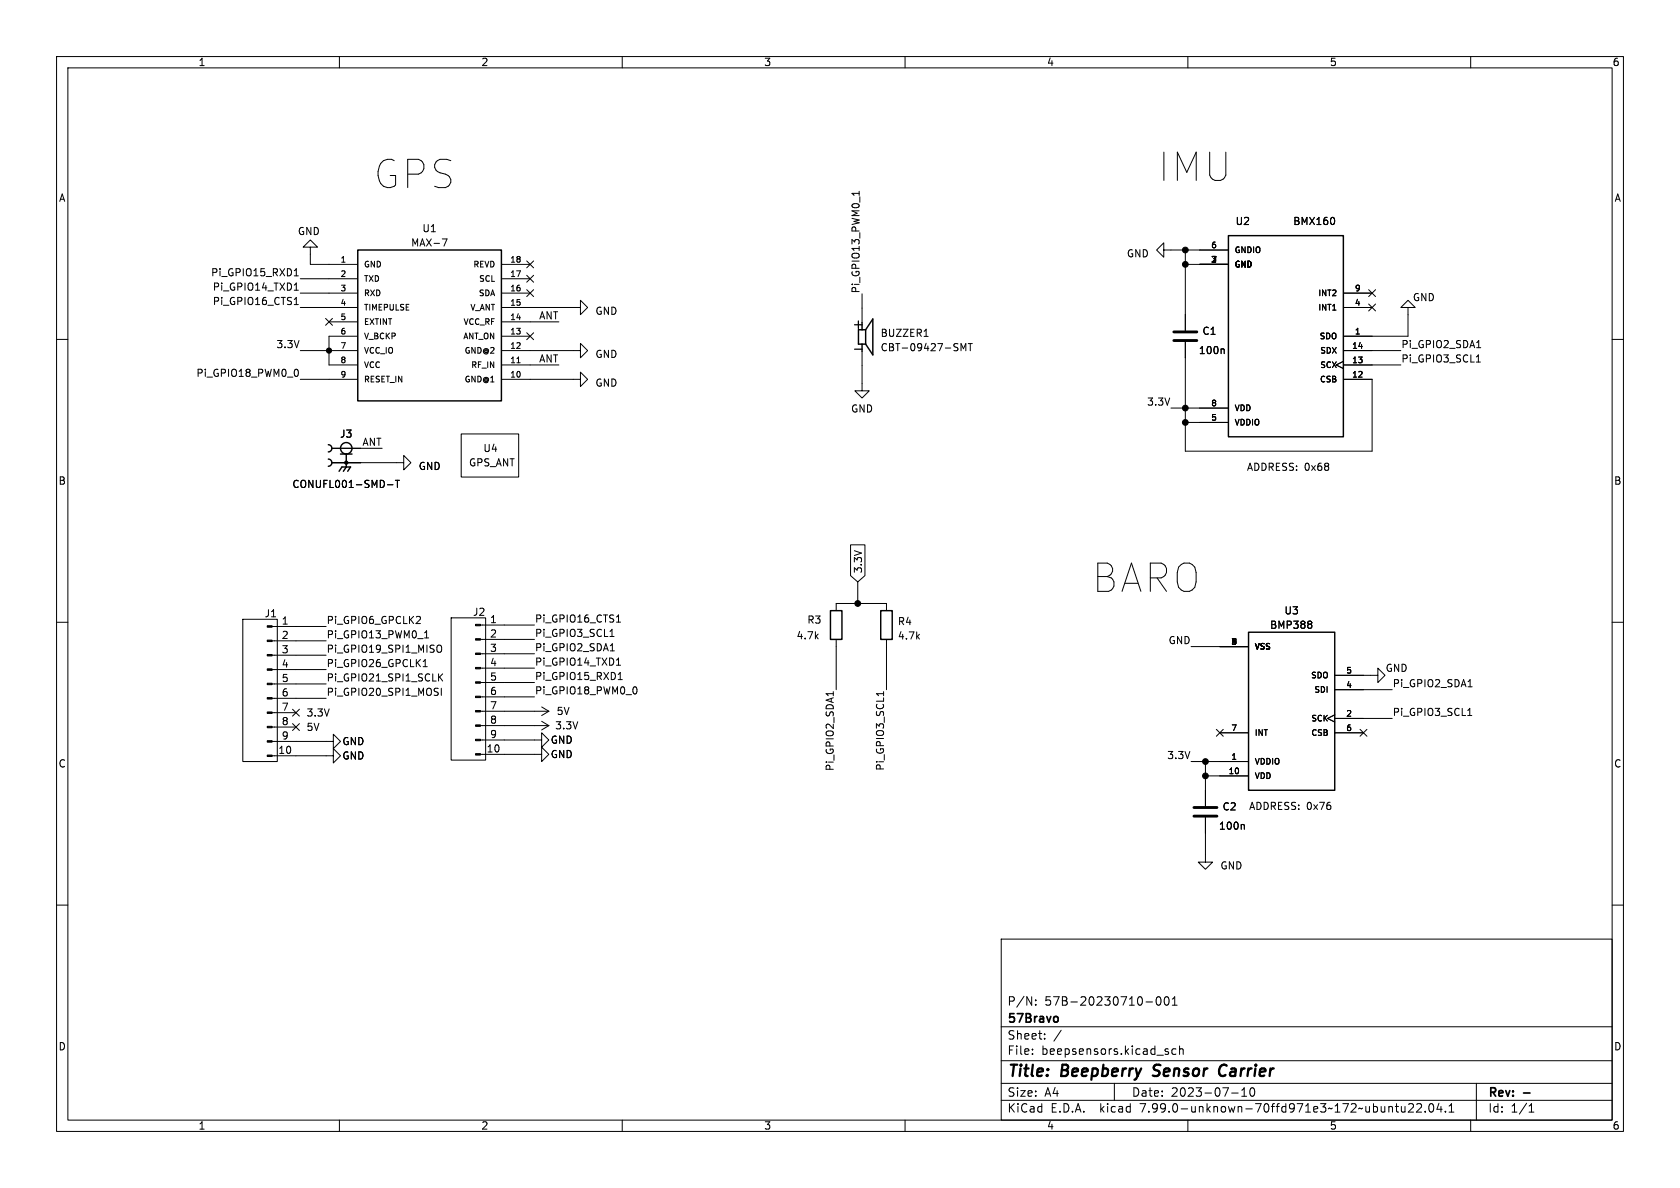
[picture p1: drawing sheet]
<svg xmlns="http://www.w3.org/2000/svg" width="297mm" height="210mm" viewBox="0 0 297 210" stroke-linecap="round" stroke-linejoin="round" font-family="sans-serif">
<g fill="none" stroke="#000" stroke-width=".18">
<path d="M10 10h277v190h-277zM12 12h273v186h-273zM60 10v2M110 10v2M160 10v2M210 10v2M260 10v2M151.9 33.8v.7M151.9 34.2h-1.3l.4 .3M235.8 38.5l.1 .4-.1 .7M10 60h2M52 51.3h.7"/>
<path d="M52 47.9l.4-.4v1.3M52 48.8h.7M52 53.8h.7M52.1 50.3l.3-.3v1.3M52.1 52.9l.3-.3v1.2M53.1 54.4h10.1M53.1 51.8h10.1M53.1 49.3h10.1M54.9 43.7h1.2l-1.2-1.3-1.3 1.3h1.3v3h8.3M57.6 56.3l1.2 1.2M58.2 56.9h5M58.8 56.3l-1.2 1.2"/>
<path d="M63.2 59.4h-5v5.1h5M78.2 42.2h.8l-.5 1.3M88.6 54.4h14v-1.3l1.3 1.3-1.3 1.2v-1.2M88.6 59.4h5.1M88.6 46.7h5.1M88.6 51.8h5.1M88.6 56.9h10.2M88.6 49.3h5.1M93.1 51.2l1.2 1.2M93.1 46.1l1.2 1.2M93.1 48.7l1.2 1.2M93.1 58.8l1.2 1.2"/>
<path d="M94.3 51.2l-1.2 1.2M94.3 46.1l-1.2 1.2M94.3 48.7l-1.2 1.2M94.3 58.8l-1.2 1.2M152.4 51.9v5.1M163.4 59.5h.7M205.7 44.2v-1.3l-1.2 1.3 1.2 1.3v-1.3h11.5M209.5 46.7h7.7M209.5 44.2v14.2M237.5 54.4h5.1M237.5 51.8h5.1M242 53.7l1.2 1.3"/>
<path d="M242 51.2l1.2 1.2M243.2 53.7l-1.2 1.3M243.2 51.2l-1.2 1.2M248.9 54.4h1.3l-1.3-1.3-1.3 1.3h1.3v5h-11.4M285 60h2M52.3 65.3a.68 .68 0 0 1 .5 .6 .68 .68 0 0 1-.5 .6M53.1 67.1h10.1M53.1 62h10.1M58.7 79.2h8.9M81.5 76.7h10.2v7.6h-10.2zM88.6 67.1h14v-1.3l1.3 1.3-1.3 1.2v-1.2M88.6 62h14v-1.3l1.3 1.3-1.3 1.2v-1.2"/>
<path d="M88.6 64.5h10.2M91.4 64.1h.6M152.4 62.1v7h1.3l-1.3 1.3-1.3-1.3h1.3M169.9 62v-1.3l.4 .9 .4-.9v1.3M171.2 60.7h.7M171.5 60.7v1.3M207 72.1h10.2M209.5 60.5v19.3h33.1v-12.7h-5.1M209.5 74.7h7.7M216.2 61.7l.2 .2v.6M237.5 63.9l-1.3 .6 1.3 .7M237.5 64.5h10.1"/>
<path d="M237.5 62h10.1M261 64h.7M261.1 61.5h.7M261.2 62.9l.2-.2v1.3M58.7 81.8h12.7v-1.3l1.2 1.3-1.2 1.3v-1.3M68.5 85.7h1M69.9 84.9h.7M70.3 84.9v1.3M150.4 96.3h2.5v5.5l-1.3 1.1-1.2-1.1zM10 110h2M42.9 109.5h6.1v25.1h-6.1zM48.1 118.4h9.6"/>
<path d="M48.1 115.8h9.6M48.1 113.3h9.6M48.1 110.7h9.6M74.1 109l.2 .2v.3l-.8 .7h.8M74.8 117.9h.7M74.8 116.9l.4-.3v1.3M75.1 112.8h.7M75.1 111.9l.3-.4v1.3M77.4 114.1l.1-.1a.43 .43 0 0 1 .6 .5v.4a.42 .42 0 0 1-.2 .4 .42 .42 0 0 1-.5 0M77.7 119.7l.6 .7M78.3 119.1l-.8 .7M79.8 109.2h6.1v25.2h-6.1z"/>
<path d="M84.9 118.1h9.6M84.9 115.6h9.6M84.9 113h9.6M84.9 110.5h9.6M107.8 112.5h.8M107.9 115.1h.7M108.1 111.4l.1-.2v1.3M109 110h.7M109 117.6h.7M109.1 109l.2-.3v1.3M109.1 116.6l.2-.3v1.3M109.4 119.2l.2-.3v1.2"/>
<path d="M147.8 108v-1.3h8.9v1.3M147.8 113v8.9M151.6 102.9v3.8M156.7 113v8.9M210.6 114.3h10.1M231.7 109.8l.2 .2-.2 .3 .2 .3v.2l-.2 .3M236 119.4h7.6v-1.3l1.3 1.3-1.3 1.3v-1.3M285 110h2M48.1 133.6h10.8v1.3l1.3-1.3-1.3-1.3v1.3M48.1 131.1h10.8v1.2l1.3-1.2-1.3-1.3v1.3M48.1 128.5h4.2M48.1 126h4.2"/>
<path d="M48.1 123.4h9.6M48.1 120.9h9.6M51.7 125.4l1.2 1.2M51.7 127.9l1.2 1.2M52.9 125.4l-1.2 1.2M52.9 127.9l-1.2 1.2M77.3 121.7h.2M77.4 122.4l.1 .2-.1 .3M78 121.7v1.2M84.9 133.4h10.9v1.2l1.2-1.2-1.2-1.3v1.3M84.9 130.8h10.9v1.3l1.2-1.3-1.2-1.3v1.3M84.9 128.3h12.1"/>
<path d="M84.9 125.7h12.1M84.9 123.2h9.6M84.9 120.7h9.6M95.8 127.5l1.2 .8M95.8 125l1.2 .7M97 128.3l-1.2 .7M97 125.7l-1.2 .8M109.3 120.1h.7M112.2 121.4a.68 .68 0 0 1 .4 .6 .68 .68 0 0 1-.4 .7M147.3 122.3v.7M156.2 122.3v.7M156.2 122.6h-1.3l.2 .1"/>
<path d="M210.6 134.6h10.1M213.1 137.2h7.6M213.1 134.6v7.9M215 128.9l1.3 1.2M215.6 129.5h5.1M216.3 128.9l-1.3 1.2M236 126.4l-1.3 .6 1.3 .6M236 127h10.1M236 121.9h10.1M236 129.5h5M240.4 128.9l1.3 1.2M241.7 128.9l-1.3 1.2"/>
<path d="M259.5 126.5h.7M259.5 121.4h.8M259.7 125.4l.1-.2v1.3M10 160h2M213.1 144.5v7.9h1.3l-1.3 1.3-1.3-1.3h1.3M219.8 145.7l.2 .2v.7M285 160h2M177 166h108v32h-108zM183.1 177.6v.1M183.1 176.8v.1M202.6 177.1h1.1M204.5 176.3l.2-.1a.81 .81 0 0 1 .6 .6 .81 .81 0 0 1-.3 .8l-.1 .1a.81 .81 0 0 1-.4-1.4z"/>
<path d="M206 176.3l.2-.1a.81 .81 0 0 1 .6 .6 .81 .81 0 0 1-.3 .8l-.2 .1a.81 .81 0 0 1-.3-1.4zM207.2 177.7h.9M207.2 176.6l.5-.4v1.5M60 198v2M110 198v2M160 198v2M177 194.5h108M177 191.5h108M177 187.5h108M177 181.5h108M182.5 186.3v.1M182.5 185.5v.1"/>
<path d="M184.7 183.6v.1M184.7 182.8v.1M187.6 182.1l-1.3 2M197 191.5v3M206.4 185.9l.2 .2-.2 .3M206.4 185.4l.1 .1M207.9 185.5l-.4-.1-.3 .3v.4l.1 .2h.6M208.5 185.5l.2-.1 .4 .1 .1 .9M208.5 184.9v1.5M210 198v2M217.7 193.2h1.2M219.5 193.8h.9"/>
<path d="M219.5 192.7l.5-.4v1.5M221.2 192.4l.1-.1a.81 .81 0 0 1 .6 .6 .81 .81 0 0 1-.3 .8l-.1 .1a.81 .81 0 0 1-.6-.6 .81 .81 0 0 1 .3-.8zM247.7 195.6l.1 .9 .4 .1 .2-.1M248.4 195.6v1M249 195.2l.6-.1 .2 .1 .1 .3-.9 1.1h.9M250.5 195.2l.5-.1 .2 .1 .1 .3-.9 1.1h.9M252 196.5v.1M252.8 195.2l.2-.1a.81 .81 0 0 1 .5 .6 .81 .81 0 0 1-.3 .8l-.1 .1a.81 .81 0 0 1-.6-.6 .81 .81 0 0 1 .3-.8zM254.4 195l-.4 1.1h1M254.7 195.6v1M255.5 196.5v.1M256.2 196.6h.8"/>
<path d="M256.2 195.5l.4-.4v1.5M260 198v2M261 191.5v6.5M270.3 196.6h.9M270.3 195.5l.4-.4v1.5"/>
</g>
<path d="M186.8 179.7l.3 .3v.4l-.3 .3M269.3 193.2h1.2" fill="none" stroke="#000" stroke-width=".3"/>
<path d="M203.8 190.1l.3 .1M204.1 188.4l-.1 .2v.4M216.5 188.2a1.13 1.13 0 0 0-1 .7 1.13 1.13 0 0 0 .3 1.2l.3 .1 .5-.1" fill="none" stroke="#000" stroke-width=".4"/>
<g fill="#000" stroke="#000" stroke-width=".18">
<path d="M47.2 118.2h.9v.3h-.9zM47.2 115.7h.9v.3h-.9zM47.2 113.2h.9v.2h-.9zM47.2 110.6h.9v.3h-.9zM84.1 118h.8v.2h-.8zM84.1 115.4h.8v.3h-.8zM84.1 112.9h.8v.3h-.8zM84.1 110.4h.8v.2h-.8zM47.2 133.5h.9v.2h-.9zM47.2 130.9h.9v.3h-.9zM47.2 128.4h.9v.3h-.9zM47.2 125.9h.9v.2h-.9z"/>
<path d="M47.2 123.3h.9v.3h-.9zM47.2 120.8h.9v.2h-.9zM84.1 133.2h.8v.3h-.8zM84.1 130.7h.8v.2h-.8zM84.1 128.1h.8v.3h-.8zM84.1 125.6h.8v.3h-.8zM84.1 123.1h.8v.2h-.8zM84.1 120.5h.8v.3h-.8z"/>
<circle cx="209.6" cy="44.2" r=".51"/>
<circle cx="209.6" cy="46.7" r=".51"/>
<circle cx="58.2" cy="62" r=".46"/>
<circle cx="209.6" cy="74.7" r=".51"/>
<circle cx="209.6" cy="72.1" r=".51"/>
<circle cx="151.6" cy="106.7" r=".51"/>
<circle cx="213.1" cy="134.6" r=".51"/>
<circle cx="213.1" cy="137.2" r=".51"/>
</g>
<g fill="none" stroke="#000" stroke-width=".25">
<path d="M63.2 44.2h25.4v26.7h-25.4zM151.8 58.3v2.5h1.2M152.4 58.3h.6M153 58.3v2.5M153 58.3l1.3-1.9v6.3l-1.3-1.9M217.2 41.7h20.3v35.5h-20.3zM58 78.6a.64 .64 0 0 1 .7 .6 .64 .64 0 0 1-.7 .7M152.4 60.8v1.3M58 81.2a.64 .64 0 0 1 .7 .6 .64 .64 0 0 1-.7 .6M59.9 83.3l.6-.7h1.5l-.5 .7M60.2 80.3h2M61.2 80.3v2.3l-.5 .7"/>
<path d="M146.8 108h2v5h-2zM155.7 108h2v5h-2zM220.7 111.8h15.3v27.9h-15.3z"/>
<circle cx="61.2" cy="79.2" r="1.02"/>
<circle cx="61.2" cy="81.8" r=".25"/>
</g>
<path d="M151.1 61.7h1.3" fill="none" stroke="#000" stroke-width=".22"/>
<path d="M207.5 58.7h4.1M207.5 60.2h4.1M211.1 144.3h4M211.1 142.7h4" fill="none" stroke="#000" stroke-width=".51"/>
<g font-size="7">
<text x="65.8" y="33.8">GPS</text>
<text x="204.5" y="32.5">IMU</text>
<text x="192.8" y="105.2">BARO</text>
</g>
<g font-size="2.8">
<text x="178" y="190.9">Title:</text>
<text x="187.7" y="190.9">Beepberry</text>
<text x="204.7" y="190.9">Sensor</text>
<text x="217.2" y="190.9">Carrier</text>
</g>
<text font-size="2.5" x="150.5" y="58.5">+</text>
<g font-size="2.1">
<text x="178" y="178">P/N:</text>
<text x="184.7" y="178">57B-20230710-001</text>
<text x="178" y="184">Sheet:</text>
<text x="178" y="181.2">57Bravo</text>
<text x="178" y="186.7">File:</text>
<text x="184.1" y="186.7">beepsensors.kicad_sch</text>
<text x="178" y="196.9">KiCad</text>
<text x="178" y="194.1">Size:</text>
<text x="184.7" y="194.1">A4</text>
<text x="185.7" y="196.9">E.D.A.</text>
<text x="194.6" y="196.9">kicad</text>
<text x="200" y="194.1">Date:</text>
<text x="201.8" y="196.9">7.99.0-unknown-70ffd971e3~172~ubuntu22.04.1</text>
<text x="207" y="194.1">2023-07-10</text>
<text x="263" y="194.3">Rev:</text>
<text x="263" y="196.9">Id:</text>
<text x="267.1" y="196.9">1/1</text>
</g>
<g font-size="1.8">
<text x="35" y="11.9">1</text>
<text x="85" y="11.9">2</text>
<text x="135" y="11.9">3</text>
<text x="185" y="11.9">4</text>
<text x="235" y="11.9">5</text>
<text x="285" y="11.9">6</text>
<text x="10.3" y="35.9">A</text>
<text x="285.3" y="35.9">A</text>
<text x="52.6" y="41.8">GND</text>
<text x="74.6" y="41.2">U1</text>
<text x="218.3" y="40">U2</text>
<text x="228.5" y="40">BMX160</text>
<text x="72.6" y="43.8">MAX-7</text>
<text x="199.1" y="45.7">GND</text>
<text x="37.2" y="48.9">Pi_GPIO15_RXD1</text>
<text x="37.5" y="51.5">Pi_GPIO14_TXD1</text>
<text x="152.1" y="51.9" transform="rotate(-90 152.1 51.9)">Pi_GPIO13_PWM0_1</text>
<text x="249.7" y="53.4">GND</text>
<text x="37.5" y="54">Pi_GPIO16_CTS1</text>
<text x="95.2" y="56.5">ANT</text>
<text x="105.2" y="55.9">GND</text>
<text x="155.6" y="59.8">BUZZER1</text>
<text x="212.5" y="59.4">C1</text>
<text x="48.8" y="61.6">3.3V</text>
<text x="95.2" y="64.2">ANT</text>
<text x="105.2" y="63.5">GND</text>
<text x="155.6" y="62.3">CBT-09427-SMT</text>
<text x="211.8" y="62.8">100n</text>
<text x="247.6" y="64.2">Pi_GPIO3_SCL1</text>
<text x="247.6" y="61.6">Pi_GPIO2_SDA1</text>
<text x="34.6" y="66.7">Pi_GPIO18_PWM0_0</text>
<text x="105.2" y="68.6">GND</text>
<text x="202.7" y="71.8">3.3V</text>
<text x="60" y="77.6">J3</text>
<text x="150.4" y="73.1">GND</text>
<text x="64" y="78.9">ANT</text>
<text x="73.9" y="83.3">GND</text>
<text x="82.8" y="82.7">GPS_ANT</text>
<text x="85.4" y="80.1">U4</text>
<text x="220.3" y="83.3">ADDRESS: 0x68</text>
<text x="10.3" y="85.9">B</text>
<text x="51.6" y="86.5">CONUFL001-SMD-T</text>
<text x="285.3" y="85.9">B</text>
<text x="152.6" y="101.4" transform="rotate(-90 152.6 101.4)">3.3V</text>
<text x="46.7" y="109.3">J1</text>
<text x="49.7" y="110.5">1</text>
<text x="49.7" y="113">2</text>
<text x="57.7" y="112.9">Pi_GPIO13_PWM0_1</text>
<text x="57.7" y="110.4">Pi_GPIO6_GPCLK2</text>
<text x="83.5" y="109.1">J2</text>
<text x="86.5" y="110.2">1</text>
<text x="86.5" y="112.8">2</text>
<text x="94.5" y="110.1">Pi_GPIO16_CTS1</text>
<text x="94.5" y="112.7">Pi_GPIO3_SCL1</text>
<text x="140.7" y="113.2">4.7k</text>
<text x="142.6" y="110.4">R3</text>
<text x="158.6" y="110.7">R4</text>
<text x="158.6" y="113.3">4.7k</text>
<text x="206.5" y="114">GND</text>
<text x="224.4" y="111.4">BMP388</text>
<text x="227" y="108.8">U3</text>
<text x="49.7" y="115.6">3</text>
<text x="49.7" y="118.1">4</text>
<text x="57.7" y="115.5">Pi_GPIO19_SPI1_MISO</text>
<text x="57.7" y="118">Pi_GPIO26_GPCLK1</text>
<text x="86.5" y="115.3">3</text>
<text x="86.5" y="117.9">4</text>
<text x="94.5" y="115.2">Pi_GPIO2_SDA1</text>
<text x="94.5" y="117.8">Pi_GPIO14_TXD1</text>
<text x="244.9" y="119">GND</text>
<text x="49.7" y="120.7">5</text>
<text x="49.7" y="123.2">6</text>
<text x="49.7" y="125.7">7</text>
<text x="57.7" y="123.1">Pi_GPIO20_SPI1_MOSI</text>
<text x="57.7" y="120.6">Pi_GPIO21_SPI1_SCLK</text>
<text x="86.5" y="120.4">5</text>
<text x="86.5" y="122.9">6</text>
<text x="86.5" y="125.5">7</text>
<text x="94.5" y="120.3">Pi_GPIO15_RXD1</text>
<text x="94.5" y="122.8">Pi_GPIO18_PWM0_0</text>
<text x="246.1" y="121.6">Pi_GPIO2_SDA1</text>
<text x="49.7" y="128.3">8</text>
<text x="49.7" y="130.8">9</text>
<text x="54.1" y="126.8">3.3V</text>
<text x="54.1" y="129.3">5V</text>
<text x="60.4" y="131.9">GND</text>
<text x="86.5" y="128">8</text>
<text x="86.5" y="130.6">9</text>
<text x="97.3" y="131.7">GND</text>
<text x="98" y="129.1">3.3V</text>
<text x="98.3" y="126.6">5V</text>
<text x="246.1" y="126.7">Pi_GPIO3_SCL1</text>
<text x="10.3" y="135.9">C</text>
<text x="49.1" y="133.4">10</text>
<text x="60.4" y="134.5">GND</text>
<text x="85.9" y="133.1">10</text>
<text x="97.3" y="134.2">GND</text>
<text x="147.5" y="136.4" transform="rotate(-90 147.5 136.4)">Pi_GPIO2_SDA1</text>
<text x="156.4" y="136.3" transform="rotate(-90 156.4 136.3)">Pi_GPIO3_SCL1</text>
<text x="206.3" y="134.3">3.3V</text>
<text x="285.3" y="135.9">C</text>
<text x="216" y="143.5">C2</text>
<text x="220.7" y="143.3">ADDRESS: 0x76</text>
<text x="215.4" y="146.9">100n</text>
<text x="215.7" y="153.9">GND</text>
<text x="10.3" y="185.9">D</text>
<text x="285.3" y="185.9">D</text>
<text x="35" y="199.9">1</text>
<text x="85" y="199.9">2</text>
<text x="135" y="199.9">3</text>
<text x="185" y="199.9">4</text>
<text x="235" y="199.9">5</text>
<text x="285" y="199.9">6</text>
</g>
<g font-size="1.4">
<text x="60.1" y="46.5">1</text>
<text x="64.3" y="47.5">GND</text>
<text x="83.6" y="47.5">REVD</text>
<text x="90.1" y="46.5">18</text>
<text x="214" y="43.9">6</text>
<text x="214" y="46.5">7</text>
<text x="218.2" y="47.5">GND</text>
<text x="218.2" y="44.9">GNDIO</text>
<text x="60.1" y="49">2</text>
<text x="60.1" y="51.6">3</text>
<text x="64.3" y="50">TXD</text>
<text x="64.3" y="52.6">RXD</text>
<text x="84.5" y="52.6">SDA</text>
<text x="84.6" y="50">SCL</text>
<text x="90.1" y="51.6">16</text>
<text x="90.1" y="49">17</text>
<text x="232.9" y="52.6">INT2</text>
<text x="239.4" y="51.6">9</text>
<text x="60.1" y="54.1">4</text>
<text x="60.1" y="56.6">5</text>
<text x="60.1" y="59.2">6</text>
<text x="64.3" y="55.1">TIMEPULSE</text>
<text x="64.3" y="57.6">EXTINT</text>
<text x="81.8" y="57.6">VCC_RF</text>
<text x="83" y="55.1">V_ANT</text>
<text x="90.1" y="59.2">13</text>
<text x="90.1" y="56.6">14</text>
<text x="90.1" y="54.1">15</text>
<text x="232.9" y="55.1">INT1</text>
<text x="239.4" y="59.2">1</text>
<text x="239.4" y="54.1">4</text>
<text x="60.1" y="61.7">7</text>
<text x="60.1" y="64.3">8</text>
<text x="64.3" y="60.2">V_BCKP</text>
<text x="64.3" y="62.7">VCC_IO</text>
<text x="64.3" y="65.3">VCC</text>
<text x="81.8" y="60.2">ANT_ON</text>
<text x="82" y="62.7">GND@2</text>
<text x="83.2" y="65.3">RF_IN</text>
<text x="90.1" y="64.3">11</text>
<text x="90.1" y="61.7">12</text>
<text x="233.2" y="60.2">SDO</text>
<text x="233.3" y="65.3">SCX</text>
<text x="233.3" y="62.7">SDX</text>
<text x="238.9" y="64.3">13</text>
<text x="238.9" y="61.7">14</text>
<text x="60.1" y="66.8">9</text>
<text x="64.3" y="67.8">RESET_IN</text>
<text x="82" y="67.8">GND@1</text>
<text x="90.1" y="66.8">10</text>
<text x="214" y="71.9">8</text>
<text x="233.2" y="67.8">CSB</text>
<text x="238.9" y="66.8">12</text>
<text x="214" y="74.4">5</text>
<text x="218.2" y="75.4">VDDIO</text>
<text x="218.2" y="72.9">VDD</text>
<text x="217.6" y="114">9</text>
<text x="221.7" y="115">VSS</text>
<text x="237.9" y="119.1">5</text>
<text x="231.6" y="120.1">SDO</text>
<text x="232.2" y="122.7">SDI</text>
<text x="237.9" y="121.7">4</text>
<text x="217.6" y="129.3">7</text>
<text x="221.7" y="130.3">INT</text>
<text x="231.7" y="127.7">SCK</text>
<text x="231.7" y="130.3">CSB</text>
<text x="237.9" y="126.7">2</text>
<text x="237.9" y="129.3">6</text>
<text x="217.1" y="136.9">10</text>
<text x="217.6" y="134.4">1</text>
<text x="221.7" y="135.4">VDDIO</text>
<text x="221.7" y="137.9">VDD</text>
</g>
</svg>
